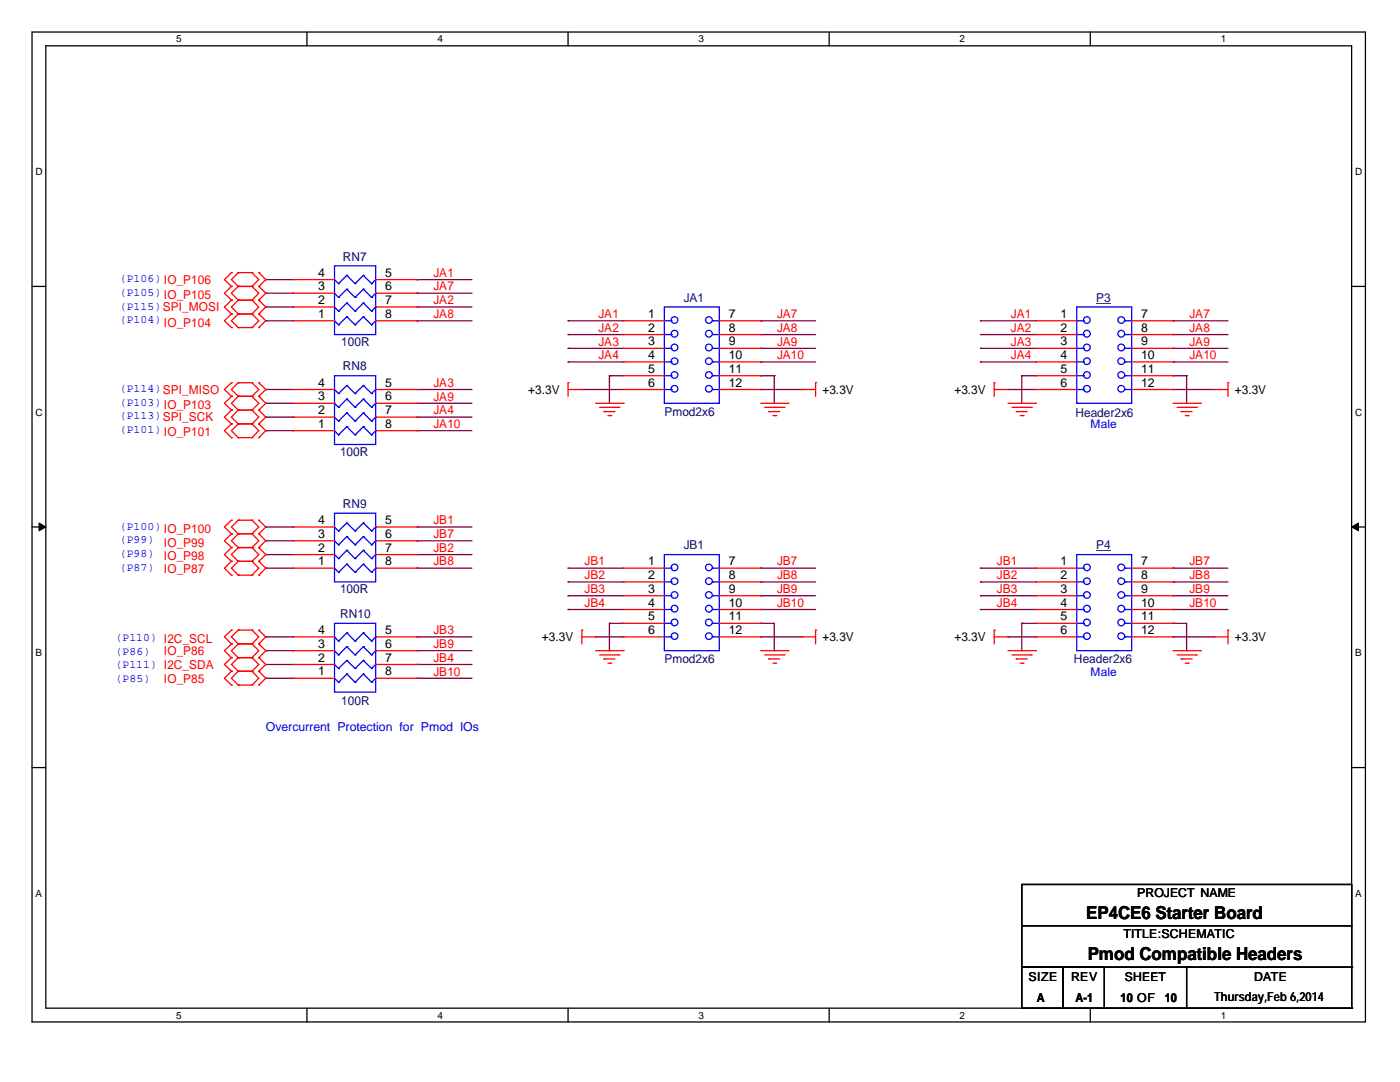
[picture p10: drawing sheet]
<svg xmlns="http://www.w3.org/2000/svg" width="279mm" height="216mm" viewBox="0 0 279 216" stroke-linecap="round" stroke-linejoin="round" font-family="sans-serif">
<path d="M6.4 6.4h266.1v197.5h-266.1zM9.1 9.1h260.6v192.1h-260.6z" fill="none" stroke="#000" stroke-width=".25"/>
<g fill="#fff">
<path d="M35.2 6.6h1.1v2.3h-1.1z"/>
<path d="M35.2 201.4h1.1v2.3h-1.1z"/>
</g>
<path d="M61.3 6.4v2.7M61.3 201.2v2.7" fill="none" stroke="#000" stroke-width=".25"/>
<g fill="#fff">
<path d="M87.3 6.6h1.1v2.3h-1.1z"/>
<path d="M87.3 201.4h1.1v2.3h-1.1z"/>
</g>
<path d="M113.4 6.4v2.7M113.4 201.2v2.7" fill="none" stroke="#000" stroke-width=".25"/>
<g fill="#fff">
<path d="M139.4 6.6h1.1v2.3h-1.1z"/>
<path d="M139.4 201.4h1.1v2.3h-1.1z"/>
</g>
<path d="M165.5 6.4v2.7M165.5 201.2v2.7" fill="none" stroke="#000" stroke-width=".25"/>
<g fill="#fff">
<path d="M191.5 6.6h1.1v2.3h-1.1z"/>
<path d="M191.5 201.4h1.1v2.3h-1.1z"/>
</g>
<path d="M217.6 6.4v2.7M217.6 201.2v2.7" fill="none" stroke="#000" stroke-width=".25"/>
<g fill="#fff">
<path d="M243.6 6.6h1.1v2.3h-1.1z"/>
<path d="M243.6 201.4h1.1v2.3h-1.1z"/>
<path d="M7.1 33.1h1.4v2.2h-1.4z"/>
<path d="M270.5 33.1h1.4v2.2h-1.4z"/>
<path d="M7.1 81.1h1.4v2.3h-1.4z"/>
<path d="M270.5 81.1h1.4v2.3h-1.4z"/>
</g>
<path d="M6.4 57.2h2.7M269.7 57.2h2.8" fill="none" stroke="#000" stroke-width=".25"/>
<g fill="#fff">
<path d="M7.1 129.1h1.3v2.3h-1.3z"/>
<path d="M270.5 129.1h1.3v2.3h-1.3z"/>
</g>
<path d="M6.4 105.2h2.7M269.7 105.2h2.8" fill="none" stroke="#000" stroke-width=".25"/>
<g fill="#000" stroke="#000" stroke-width=".2">
<path d="M7.8 104.4l1.3 .8-1.3 .7z" fill-rule="evenodd"/>
<path d="M269.7 105.2l1.4-.8v1.5z" fill-rule="evenodd"/>
</g>
<g fill="#fff">
<path d="M7.1 177.1h1.3v2.3h-1.3z"/>
<path d="M270.5 177.1h1.3v2.3h-1.3z"/>
</g>
<path d="M6.4 153.2h2.7M269.7 153.2h2.8M203.9 176.5h65.8v8.2h-65.8zM203.9 184.7h65.8v8.3h-65.8zM203.9 193h8.2v8.2h-8.2zM212.1 193h8.3v8.2h-8.3zM236.8 193h.1M236.8 193v8.2M269.7 193h.1M269.7 193v8.2M220.4 201.2h49.3M269.7 201.2h.1" fill="none" stroke="#000" stroke-width=".25"/>
<g fill="none" stroke="#800040" stroke-width=".25">
<path d="M53 58.5h.1M53 55.8h.1M53 58.5h5.5M53 55.8h5.5M83.2 58.5h.1M83.2 55.8h.1M83.2 58.5h11M83.2 55.8h11M53 77.7h.1M53 61.3h.1M53 64h.1M53 77.7h5.5"/>
<path d="M53 61.3h5.5M53 64h5.5M83.2 61.3h.1M83.2 64h.1M83.2 77.7h.1M83.2 77.7h11M83.2 61.3h11M83.2 64h11M113.4 72.2h.1M113.4 64h.1M113.4 69.5h.1M113.4 66.8h.1"/>
<path d="M113.4 64h11M113.4 72.2h11M113.4 69.5h11M113.4 66.8h11M116.1 77.7h.1M116.1 77.7h8.3M121.6 75h.1M121.6 75v5.5M121.6 75h2.8M151.8 77.7h.1M151.8 75h.1M151.8 72.2h.1"/>
<path d="M151.8 64h.1M151.8 69.5h.1M151.8 66.8h.1M151.8 77.7h8.2M151.8 75h2.7M151.8 64h11M151.8 72.2h11M151.8 69.5h11M151.8 66.8h11M154.5 75h.1M154.5 75v5.5M195.7 64h.1"/>
<path d="M195.7 72.2h.1M195.7 66.8h.1M195.7 69.5h.1M195.7 64h11M195.7 72.2h11M195.7 69.5h11M195.7 66.8h11M201.2 77.7h.1M201.2 77.7h5.5M203.9 75h.1M203.9 75h2.8M203.9 75v5.5"/>
<path d="M234.1 75h.1M234.1 77.7h.1M234.1 69.5h.1M234.1 64h.1M234.1 72.2h.1M234.1 66.8h.1M234.1 77.7h8.2M234.1 75h2.7M234.1 64h11M234.1 72.2h11M234.1 69.5h11M234.1 66.8h11"/>
<path d="M236.8 75h.1M236.8 75v5.5M53 85.9h.1M53 80.5h.1M53 83.2h.1M53 85.9h5.5M53 83.2h5.5M53 80.5h5.5M83.2 85.9h.1M83.2 83.2h.1M83.2 80.5h.1M83.2 85.9h11"/>
<path d="M83.2 83.2h11M83.2 80.5h11M53 113.4h.1M53 105.2h.1M53 110.7h.1M53 107.9h.1M53 113.4h5.5M53 105.2h5.5M53 110.7h5.5M53 107.9h5.5M83.2 113.4h.1M83.2 105.2h.1"/>
<path d="M83.2 110.7h.1M83.2 107.9h.1M83.2 113.4h11M83.2 105.2h11M83.2 110.7h11M83.2 107.9h11M113.4 113.4h.1M113.4 118.9h.1M113.4 116.1h.1M113.4 113.4h11M113.4 118.9h11M113.4 116.1h11"/>
<path d="M151.8 113.4h.1M151.8 118.9h.1M151.8 116.1h.1M151.8 113.4h11M151.8 118.9h11M151.8 116.1h11M195.7 116.1h.1M195.7 118.9h.1M195.7 113.4h.1M195.7 113.4h11M195.7 118.9h11M195.7 116.1h11"/>
<path d="M234.1 116.1h.1M234.1 118.9h.1M234.1 113.4h.1M234.1 113.4h11M234.1 118.9h11M234.1 116.1h11M53 135.3h.1M53 127.1h.1M53 132.6h.1M53 129.8h.1M53 135.3h5.5M53 127.1h5.5"/>
<path d="M53 132.6h5.5M53 129.8h5.5M83.2 135.3h.1M83.2 127.1h.1M83.2 132.6h.1M83.2 129.8h.1M83.2 135.3h11M83.2 127.1h11M83.2 132.6h11M83.2 129.8h11M113.4 121.6h.1M113.4 121.6h11"/>
<path d="M118.9 127.1h.1M118.9 127.1h5.5M121.6 129.8h.1M121.6 124.4h.1M121.6 124.4v5.4M121.6 124.4h2.8M151.8 121.6h.1M151.8 127.1h.1M151.8 124.4h.1M151.8 124.4h2.7v5.4M151.8 127.1h8.2M151.8 121.6h11"/>
<path d="M154.5 129.8h.1M195.7 121.6h.1M195.7 121.6h11M201.2 127.1h.1M201.2 127.1h5.5M203.9 129.8h.1M203.9 124.4h.1M203.9 124.4h2.8M203.9 124.4v5.4M234.1 121.6h.1M234.1 124.4h.1M234.1 127.1h.1"/>
<path d="M234.1 127.1h8.2M234.1 121.6h11M234.1 124.4h2.7v5.4M236.8 129.8h.1"/>
</g>
<g fill="none" stroke="#f00" stroke-width=".25">
<path d="M46.2 59.9h.1M46.2 57.2h.1M46.2 54.4h.1M46.2 59.9l-1.4 1.4 1.4 1.4M46.2 57.2l-1.4 1.3 1.4 1.4M46.2 54.4l-1.4 1.4 1.4 1.4M47.5 59.9h.1M47.5 57.2h.1M47.5 54.4h.1M47.5 54.4l-1.3 1.4 1.3 1.4M47.5 59.9l-1.3 1.4 1.3 1.4M47.5 59.9h2.8"/>
<path d="M47.5 57.2l-1.3 1.3 1.3 1.4M47.5 57.2h2.8M47.5 54.4h2.8M50.3 59.9h.1M50.3 57.2h.1M50.3 54.4h.1M50.3 59.9l1.3 1.4-1.3 1.4M50.3 54.4l1.3 1.4-1.3 1.4M50.3 57.2l1.3 1.3-1.3 1.4M51.6 59.9h.1M51.6 57.2h.1M51.6 54.4h.1"/>
<path d="M51.6 59.9l1.4 1.4-1.4 1.4M51.6 57.2l1.4 1.3-1.4 1.4M51.6 54.4l1.4 1.4-1.4 1.4M58.5 58.5h.1M58.5 55.8h.1M58.5 58.5h8.3M58.5 55.8h8.3M75 58.5h8.2M75 55.8h8.2M83.2 55.8h.1M83.2 58.5h.1M46.2 62.7h.1"/>
<path d="M46.2 76.4h.1M46.2 79.1h.1M46.2 65.4h.1M46.2 76.4l-1.4 1.3 1.4 1.4M46.2 79.1l-1.4 1.4 1.4 1.3M46.2 62.7l-1.4 1.3 1.4 1.4M47.5 62.7h.1M47.5 79.1h.1M47.5 76.4h.1M47.5 65.4h.1M47.5 62.7h2.8M47.5 76.4l-1.3 1.3 1.3 1.4"/>
<path d="M47.5 79.1h2.8M47.5 76.4h2.8M47.5 79.1l-1.3 1.4 1.3 1.3M47.5 62.7l-1.3 1.3 1.3 1.4M47.5 65.4h2.8M50.3 62.7h.1M50.3 76.4h.1M50.3 79.1h.1M50.3 65.4h.1M50.3 76.4l1.3 1.3-1.3 1.4M50.3 79.1l1.3 1.4-1.3 1.3M50.3 62.7l1.3 1.3-1.3 1.4"/>
<path d="M51.6 62.7h.1M51.6 79.1h.1M51.6 76.4h.1M51.6 65.4h.1M51.6 76.4l1.4 1.3-1.4 1.4M51.6 79.1l1.4 1.4-1.4 1.3M51.6 62.7l1.4 1.3-1.4 1.4M58.5 77.7h.1M58.5 64h.1M58.5 61.3h.1M58.5 77.7h8.3M58.5 64h8.3"/>
<path d="M58.5 61.3h8.3M75 77.7h8.2M75 64h8.2M75 61.3h8.2M83.2 77.7h.1M83.2 61.3h.1M83.2 64h.1M113.4 76.4h.1M113.4 77.7h2.7M113.4 76.4v2.7M116.1 77.7h.1M124.4 64h.1"/>
<path d="M124.4 66.8h.1M124.4 69.5h.1M124.4 72.2h.1M124.4 75h.1M124.4 77.7h.1M124.4 77.7h8.2M124.4 64h8.2M124.4 66.8h8.2M124.4 69.5h8.2M124.4 72.2h8.2M124.4 75h8.2M143.6 77.7h8.2"/>
<path d="M143.6 64h8.2M143.6 66.8h8.2M143.6 69.5h8.2M143.6 72.2h8.2M143.6 75h8.2M151.8 64h.1M151.8 66.8h.1M151.8 69.5h.1M151.8 72.2h.1M151.8 75h.1M151.8 77.7h.1M160 77.7h.1"/>
<path d="M160 77.7h2.8M162.8 76.4h.1M162.8 76.4v2.7M198.4 76.4h.1M198.4 77.7h2.8M198.4 76.4v2.7M201.2 77.7h.1M206.7 64h.1M206.7 66.8h.1M206.7 69.5h.1M206.7 72.2h.1M206.7 75h.1"/>
<path d="M206.7 77.7h.1M206.7 77.7h8.2M206.7 64h8.2M206.7 66.8h8.2M206.7 69.5h8.2M206.7 72.2h8.2M206.7 75h8.2M225.8 77.7h8.3M225.8 64h8.3M225.8 66.8h8.3M225.8 69.5h8.3M225.8 72.2h8.3"/>
<path d="M225.8 75h8.3M234.1 64h.1M234.1 66.8h.1M234.1 69.5h.1M234.1 72.2h.1M234.1 75h.1M234.1 77.7h.1M242.3 77.7h.1M242.3 77.7h2.8M245.1 76.4h.1M245.1 76.4v2.7M46.2 81.8h.1"/>
<path d="M46.2 84.6h.1M46.2 87.3h.1M46.2 81.8l-1.4 1.4 1.4 1.4M46.2 84.6l-1.4 1.3 1.4 1.4M47.5 84.6h.1M47.5 81.8h.1M47.5 87.3h.1M47.5 81.8l-1.3 1.4 1.3 1.4M47.5 84.6h2.8M47.5 81.8h2.8M47.5 84.6l-1.3 1.3 1.3 1.4M47.5 87.3h2.8"/>
<path d="M50.3 81.8h.1M50.3 84.6h.1M50.3 87.3h.1M50.3 81.8l1.3 1.4-1.3 1.4M50.3 84.6l1.3 1.3-1.3 1.4M51.6 84.6h.1M51.6 81.8h.1M51.6 87.3h.1M51.6 81.8l1.4 1.4-1.4 1.4M51.6 84.6l1.4 1.3-1.4 1.4M58.5 85.9h.1M58.5 83.2h.1"/>
<path d="M58.5 80.5h.1M58.5 80.5h8.3M58.5 85.9h8.3M58.5 83.2h8.3M75 80.5h8.2M75 85.9h8.2M75 83.2h8.2M83.2 80.5h.1M83.2 83.2h.1M83.2 85.9h.1M118.9 80.5h5.5M119.7 81.3h3.8"/>
<path d="M120.5 82.1h.1M120.5 82.1h2.2M121.3 82.9h.6M121.9 82.9h.1M123.5 81.3h.1M124.4 80.5h.1M151.8 80.5h5.5M152.6 81.3h3.9M153.4 82.1h.1M153.4 82.1h2.2M154.3 82.9h.5M154.8 82.9h.1"/>
<path d="M156.5 81.3h.1M157.3 80.5h.1M201.2 80.5h5.5M202 81.3h3.8M202.8 82.1h.1M202.8 82.1h2.2M203.6 82.9h.6M204.2 82.9h.1M205.8 81.3h.1M206.7 80.5h.1M234.1 80.5h5.5M234.9 81.3h3.9"/>
<path d="M235.7 82.1h.1M235.7 82.1h2.2M236.6 82.9h.5M237.1 82.9h.1M238.8 81.3h.1M239.6 80.5h.1M46.2 109.3h.1M46.2 112h.1M46.2 106.5h.1M46.2 103.8h.1M46.2 114.8h.1M46.2 109.3l-1.4 1.4 1.4 1.3"/>
<path d="M46.2 106.5l-1.4 1.4 1.4 1.4M46.2 103.8l-1.4 1.4 1.4 1.3M46.2 112l-1.4 1.4 1.4 1.4M47.5 112h.1M47.5 109.3h.1M47.5 106.5h.1M47.5 103.8h.1M47.5 114.8h.1M47.5 109.3l-1.3 1.4 1.3 1.3M47.5 112h2.8M47.5 109.3h2.8M47.5 112l-1.3 1.4 1.3 1.4"/>
<path d="M47.5 106.5l-1.3 1.4 1.3 1.4M47.5 106.5h2.8M47.5 103.8l-1.3 1.4 1.3 1.3M47.5 103.8h2.8M47.5 114.8h2.8M50.3 109.3h.1M50.3 112h.1M50.3 106.5h.1M50.3 103.8h.1M50.3 114.8h.1M50.3 109.3l1.3 1.4-1.3 1.3M50.3 106.5l1.3 1.4-1.3 1.4"/>
<path d="M50.3 112l1.3 1.4-1.3 1.4M50.3 103.8l1.3 1.4-1.3 1.3M51.6 112h.1M51.6 109.3h.1M51.6 106.5h.1M51.6 103.8h.1M51.6 114.8h.1M51.6 109.3l1.4 1.4-1.4 1.3M51.6 106.5l1.4 1.4-1.4 1.4M51.6 103.8l1.4 1.4-1.4 1.3M51.6 112l1.4 1.4-1.4 1.4M58.5 113.4h.1"/>
<path d="M58.5 110.7h.1M58.5 107.9h.1M58.5 105.2h.1M58.5 113.4h8.3M58.5 110.7h8.3M58.5 107.9h8.3M58.5 105.2h8.3M75 113.4h8.2M75 110.7h8.2M75 107.9h8.2M75 105.2h8.2M83.2 105.2h.1"/>
<path d="M83.2 107.9h.1M83.2 110.7h.1M83.2 113.4h.1M124.4 113.4h.1M124.4 116.1h.1M124.4 118.9h.1M124.4 113.4h8.2M124.4 116.1h8.2M124.4 118.9h8.2M143.6 113.4h8.2M143.6 116.1h8.2M143.6 118.9h8.2"/>
<path d="M151.8 113.4h.1M151.8 116.1h.1M151.8 118.9h.1M206.7 113.4h.1M206.7 116.1h.1M206.7 118.9h.1M206.7 113.4h8.2M206.7 116.1h8.2M206.7 118.9h8.2M225.8 113.4h8.3M225.8 116.1h8.3M225.8 118.9h8.3"/>
<path d="M234.1 113.4h.1M234.1 116.1h.1M234.1 118.9h.1M46.2 133.9h.1M46.2 136.7h.1M46.2 131.2h.1M46.2 125.7h.1M46.2 128.5h.1M46.2 125.7l-1.4 1.4 1.4 1.4M46.2 133.9l-1.4 1.4 1.4 1.4M46.2 131.2l-1.4 1.4 1.4 1.3M46.2 128.5l-1.4 1.3 1.4 1.4"/>
<path d="M47.5 136.7h.1M47.5 133.9h.1M47.5 131.2h.1M47.5 128.5h.1M47.5 125.7h.1M47.5 133.9l-1.3 1.4 1.3 1.4M47.5 136.7h2.8M47.5 133.9h2.8M47.5 131.2l-1.3 1.4 1.3 1.3M47.5 131.2h2.8M47.5 125.7l-1.3 1.4 1.3 1.4M47.5 128.5h2.8"/>
<path d="M47.5 125.7h2.8M47.5 128.5l-1.3 1.3 1.3 1.4M50.3 133.9h.1M50.3 136.7h.1M50.3 131.2h.1M50.3 125.7h.1M50.3 128.5h.1M50.3 133.9l1.3 1.4-1.3 1.4M50.3 131.2l1.3 1.4-1.3 1.3M50.3 125.7l1.3 1.4-1.3 1.4M50.3 128.5l1.3 1.3-1.3 1.4M51.6 136.7h.1"/>
<path d="M51.6 133.9h.1M51.6 131.2h.1M51.6 128.5h.1M51.6 125.7h.1M51.6 133.9l1.4 1.4-1.4 1.4M51.6 125.7l1.4 1.4-1.4 1.4M51.6 131.2l1.4 1.4-1.4 1.3M51.6 128.5l1.4 1.3-1.4 1.4M58.5 135.3h.1M58.5 132.6h.1M58.5 129.8h.1M58.5 127.1h.1"/>
<path d="M58.5 127.1h8.3M58.5 129.8h8.3M58.5 135.3h8.3M58.5 132.6h8.3M75 127.1h8.2M75 129.8h8.2M75 135.3h8.2M75 132.6h8.2M83.2 127.1h.1M83.2 129.8h.1M83.2 132.6h.1M83.2 135.3h.1"/>
<path d="M116.1 125.7h.1M116.1 127.1h2.8M116.1 125.7v2.8M118.9 127.1h.1M118.9 129.8h5.5M119.7 130.7h3.8M120.5 131.5h.1M120.5 131.5h2.2M121.3 132.3h.6M121.9 132.3h.1M123.5 130.7h.1M124.4 129.8h.1"/>
<path d="M124.4 121.6h.1M124.4 124.4h.1M124.4 127.1h.1M124.4 127.1h8.2M124.4 121.6h8.2M124.4 124.4h8.2M143.6 127.1h8.2M143.6 121.6h8.2M143.6 124.4h8.2M151.8 121.6h.1M151.8 124.4h.1M151.8 127.1h.1"/>
<path d="M151.8 129.8h5.5M152.6 130.7h3.9M153.4 131.5h.1M153.4 131.5h2.2M154.3 132.3h.5M154.8 132.3h.1M156.5 130.7h.1M157.3 129.8h.1M160 127.1h.1M160 127.1h2.8M162.8 125.7h.1M162.8 125.7v2.8"/>
<path d="M198.4 125.7h.1M198.4 127.1h2.8M198.4 125.7v2.8M201.2 127.1h.1M201.2 129.8h5.5M202 130.7h3.8M202.8 131.5h.1M202.8 131.5h2.2M203.6 132.3h.6M204.2 132.3h.1M205.8 130.7h.1M206.7 129.8h.1"/>
<path d="M206.7 121.6h.1M206.7 124.4h.1M206.7 127.1h.1M206.7 127.1h8.2M206.7 121.6h8.2M206.7 124.4h8.2M225.8 127.1h8.3M225.8 121.6h8.3M225.8 124.4h8.3M234.1 121.6h.1M234.1 124.4h.1M234.1 127.1h.1"/>
<path d="M234.1 129.8h5.5M234.9 130.7h3.9M235.7 131.5h.1M235.7 131.5h2.2M236.6 132.3h.5M237.1 132.3h.1M238.8 130.7h.1M239.6 129.8h.1M242.3 127.1h.1M242.3 127.1h2.8M245.1 125.7h.1M245.1 125.7v2.8"/>
</g>
<g fill="none" stroke="#00f" stroke-width=".25">
<path d="M66.8 53h8.2v13.8h-8.2zM66.8 58.5l.8 .9M66.8 55.8l.8 .8M67.6 59.4h.1M67.6 56.6h.1M69.2 57.7h.1M69.2 54.9h.1M69.2 57.7l1.7 1.7M69.2 57.7l-1.6 1.7M69.2 54.9l1.7 1.7M69.2 54.9l-1.6 1.7M70.9 59.4h.1"/>
<path d="M70.9 56.6h.1M72.5 57.7h.1M72.5 54.9h.1M72.5 57.7l1.7 1.7M72.5 57.7l-1.6 1.7M72.5 54.9l1.7 1.7M72.5 54.9l-1.6 1.7M74.2 59.4h.1M74.2 56.6h.1M75 58.5h.1M75 55.8h.1M75 58.5l-.8 .9"/>
<path d="M75 55.8l-.8 .8M66.8 75h8.2v13.7h-8.2zM66.8 77.7l.8 .8M66.8 64l.8 .8M66.8 61.3l.8 .8M67.6 78.5h.1M67.6 64.8h.1M67.6 62.1h.1M69.2 79.6h.1M69.2 76.9h.1M69.2 63.2h.1M69.2 60.5h.1"/>
<path d="M69.2 79.6l1.7 1.7M69.2 79.6l-1.6 1.7M69.2 76.9l1.7 1.6M69.2 76.9l-1.6 1.6M69.2 63.2l1.7 1.6M69.2 63.2l-1.6 1.6M69.2 60.5l1.7 1.6M69.2 60.5l-1.6 1.6M70.9 78.5h.1M70.9 64.8h.1M70.9 62.1h.1M72.5 79.6h.1"/>
<path d="M72.5 76.9h.1M72.5 63.2h.1M72.5 60.5h.1M72.5 79.6l1.7 1.7M72.5 79.6l-1.6 1.7M72.5 76.9l1.7 1.6M72.5 76.9l-1.6 1.6M72.5 63.2l1.7 1.6M72.5 63.2l-1.6 1.6M72.5 60.5l1.7 1.6M72.5 60.5l-1.6 1.6M74.2 78.5h.1"/>
<path d="M74.2 64.8h.1M74.2 62.1h.1M75 77.7h.1M75 64h.1M75 61.3h.1M75 77.7l-.8 .8M75 64l-.8 .8M75 61.3l-.8 .8M132.6 61.3h11v19.2h-11zM132.6 64h1.3M132.6 66.8h1.3M132.6 69.5h1.3"/>
<path d="M132.6 72.2h1.3M132.6 75h1.3M132.6 77.7h1.3M133.9 64h.1M133.9 66.8h.1M133.9 69.5h.1M133.9 72.2h.1M133.9 75h.1M133.9 77.7h.1M142.2 64h.1M142.2 66.8h.1M142.2 69.5h.1"/>
<path d="M142.2 72.2h.1M142.2 75h.1M142.2 77.7h.1M142.2 64h1.4M142.2 66.8h1.4M142.2 69.5h1.4M142.2 72.2h1.4M142.2 75h1.4M142.2 77.7h1.4M214.9 61.3h10.9v19.2h-10.9zM214.9 64h1.3M214.9 66.8h1.3"/>
<path d="M214.9 69.5h1.3M214.9 72.2h1.3M214.9 75h1.3M214.9 77.7h1.3M216.2 64h.1M216.2 66.8h.1M216.2 69.5h.1M216.2 72.2h.1M216.2 75h.1M216.2 77.7h.1M224.5 64h.1M224.5 66.8h.1"/>
<path d="M224.5 69.5h.1M224.5 72.2h.1M224.5 75h.1M224.5 77.7h.1M224.5 64h1.3M224.5 66.8h1.3M224.5 69.5h1.3M224.5 72.2h1.3M224.5 75h1.3M224.5 77.7h1.3M66.8 85.9l.8 .9M66.8 83.2l.8 .8"/>
<path d="M66.8 80.5l.8 .8M67.6 86.8h.1M67.6 84h.1M67.6 81.3h.1M69.2 85.1h.1M69.2 82.4h.1M69.2 85.1l1.7 1.7M69.2 85.1l-1.6 1.7M69.2 82.4l1.7 1.6M69.2 82.4l-1.6 1.6M70.9 86.8h.1M70.9 84h.1"/>
<path d="M70.9 81.3h.1M72.5 85.1h.1M72.5 82.4h.1M72.5 85.1l1.7 1.7M72.5 85.1l-1.6 1.7M72.5 82.4l1.7 1.6M72.5 82.4l-1.6 1.6M74.2 86.8h.1M74.2 84h.1M74.2 81.3h.1M75 85.9h.1M75 83.2h.1"/>
<path d="M75 80.5h.1M75 85.9l-.8 .9M75 83.2l-.8 .8M75 80.5l-.8 .8M66.8 102.4h8.2v13.7h-8.2zM66.8 113.4l.8 .8M66.8 110.7l.8 .8M66.8 107.9l.8 .8M66.8 105.2l.8 .8M67.6 114.2h.1M67.6 111.5h.1M67.6 108.7h.1"/>
<path d="M67.6 106h.1M69.2 112.6h.1M69.2 109.8h.1M69.2 107.1h.1M69.2 104.4h.1M69.2 112.6l1.7 1.6M69.2 112.6l-1.6 1.6M69.2 109.8l1.7 1.7M69.2 109.8l-1.6 1.7M69.2 107.1l1.7 1.6M69.2 107.1l-1.6 1.6M69.2 104.4l1.7 1.6"/>
<path d="M69.2 104.4l-1.6 1.6M70.9 114.2h.1M70.9 111.5h.1M70.9 108.7h.1M70.9 106h.1M72.5 112.6h.1M72.5 109.8h.1M72.5 107.1h.1M72.5 104.4h.1M72.5 112.6l1.7 1.6M72.5 112.6l-1.6 1.6M72.5 109.8l1.7 1.7"/>
<path d="M72.5 109.8l-1.6 1.7M72.5 107.1l1.7 1.6M72.5 107.1l-1.6 1.6M72.5 104.4l1.7 1.6M72.5 104.4l-1.6 1.6M74.2 114.2h.1M74.2 111.5h.1M74.2 108.7h.1M74.2 106h.1M75 113.4h.1M75 110.7h.1M75 107.9h.1"/>
<path d="M75 105.2h.1M75 113.4l-.8 .8M75 110.7l-.8 .8M75 107.9l-.8 .8M75 105.2l-.8 .8M132.6 110.7h11v19.1h-11zM132.6 113.4h1.3M132.6 116.1h1.3M132.6 118.9h1.3M133.9 113.4h.1M133.9 116.1h.1M133.9 118.9h.1"/>
<path d="M142.2 113.4h.1M142.2 116.1h.1M142.2 118.9h.1M142.2 113.4h1.4M142.2 116.1h1.4M142.2 118.9h1.4M214.9 110.7h10.9v19.1h-10.9zM214.9 113.4h1.3M214.9 116.1h1.3M214.9 118.9h1.3M216.2 113.4h.1M216.2 116.1h.1"/>
<path d="M216.2 118.9h.1M224.5 113.4h.1M224.5 116.1h.1M224.5 118.9h.1M224.5 113.4h1.3M224.5 116.1h1.3M224.5 118.9h1.3M66.8 124.4h8.2v13.7h-8.2zM66.8 135.3l.8 .8M66.8 132.6l.8 .8M66.8 129.8l.8 .9M66.8 127.1l.8 .8"/>
<path d="M67.6 136.1h.1M67.6 133.4h.1M67.6 130.7h.1M67.6 127.9h.1M69.2 134.5h.1M69.2 131.8h.1M69.2 129h.1M69.2 126.3h.1M69.2 134.5l1.7 1.6M69.2 134.5l-1.6 1.6M69.2 131.8l1.7 1.6M69.2 131.8l-1.6 1.6"/>
<path d="M69.2 129l1.7 1.7M69.2 129l-1.6 1.7M69.2 126.3l1.7 1.6M69.2 126.3l-1.6 1.6M70.9 136.1h.1M70.9 133.4h.1M70.9 130.7h.1M70.9 127.9h.1M72.5 134.5h.1M72.5 131.8h.1M72.5 129h.1M72.5 126.3h.1"/>
<path d="M72.5 134.5l1.7 1.6M72.5 134.5l-1.6 1.6M72.5 131.8l1.7 1.6M72.5 131.8l-1.6 1.6M72.5 129l1.7 1.7M72.5 129l-1.6 1.7M72.5 126.3l1.7 1.6M72.5 126.3l-1.6 1.6M74.2 136.1h.1M74.2 133.4h.1M74.2 130.7h.1M74.2 127.9h.1"/>
<path d="M75 135.3h.1M75 132.6h.1M75 129.8h.1M75 127.1h.1M75 135.3l-.8 .8M75 132.6l-.8 .8M75 129.8l-.8 .9M75 127.1l-.8 .8M132.6 121.6h1.3M132.6 124.4h1.3M132.6 127.1h1.3M133.9 121.6h.1"/>
<path d="M133.9 124.4h.1M133.9 127.1h.1M142.2 121.6h.1M142.2 124.4h.1M142.2 127.1h.1M142.2 121.6h1.4M142.2 124.4h1.4M142.2 127.1h1.4M214.9 121.6h1.3M214.9 124.4h1.3M214.9 127.1h1.3M216.2 121.6h.1"/>
<path d="M216.2 124.4h.1M216.2 127.1h.1M224.5 121.6h.1M224.5 124.4h.1M224.5 127.1h.1M224.5 121.6h1.3M224.5 124.4h1.3M224.5 127.1h1.3"/>
<circle cx="134.6" cy="66.6" r=".68"/>
<circle cx="134.6" cy="69.3" r=".68"/>
<circle cx="134.6" cy="74.8" r=".67"/>
<circle cx="134.6" cy="77.6" r=".67"/>
<circle cx="134.6" cy="63.9" r=".67"/>
<circle cx="134.6" cy="72.1" r=".67"/>
<circle cx="141.5" cy="66.6" r=".68"/>
<circle cx="141.5" cy="69.3" r=".68"/>
<circle cx="141.5" cy="74.8" r=".67"/>
<circle cx="141.5" cy="63.9" r=".67"/>
<circle cx="141.5" cy="77.6" r=".67"/>
<circle cx="141.5" cy="72.1" r=".67"/>
<circle cx="216.9" cy="66.6" r=".68"/>
<circle cx="216.9" cy="69.3" r=".68"/>
<circle cx="216.9" cy="74.8" r=".67"/>
<circle cx="216.9" cy="72.1" r=".67"/>
<circle cx="216.9" cy="63.9" r=".67"/>
<circle cx="216.9" cy="77.6" r=".67"/>
<circle cx="223.8" cy="66.6" r=".68"/>
<circle cx="223.8" cy="69.3" r=".68"/>
<circle cx="223.8" cy="74.8" r=".67"/>
<circle cx="223.8" cy="77.6" r=".67"/>
<circle cx="223.8" cy="72.1" r=".67"/>
<circle cx="223.8" cy="63.9" r=".67"/>
<circle cx="134.6" cy="118.7" r=".67"/>
<circle cx="134.6" cy="113.2" r=".67"/>
<circle cx="134.6" cy="116" r=".67"/>
<circle cx="141.5" cy="118.7" r=".67"/>
<circle cx="141.5" cy="113.2" r=".67"/>
<circle cx="141.5" cy="116" r=".67"/>
<circle cx="216.9" cy="118.7" r=".67"/>
<circle cx="216.9" cy="113.2" r=".67"/>
<circle cx="216.9" cy="116" r=".67"/>
<circle cx="223.8" cy="118.7" r=".67"/>
<circle cx="223.8" cy="113.2" r=".67"/>
<circle cx="223.8" cy="116" r=".67"/>
<circle cx="134.6" cy="121.4" r=".68"/>
<circle cx="134.6" cy="124.2" r=".68"/>
<circle cx="134.6" cy="126.9" r=".67"/>
<circle cx="141.5" cy="121.4" r=".68"/>
<circle cx="141.5" cy="124.2" r=".68"/>
<circle cx="141.5" cy="126.9" r=".67"/>
<circle cx="216.9" cy="121.4" r=".68"/>
<circle cx="216.9" cy="124.2" r=".68"/>
<circle cx="216.9" cy="126.9" r=".67"/>
<circle cx="223.8" cy="121.4" r=".68"/>
<circle cx="223.8" cy="124.2" r=".68"/>
<circle cx="223.8" cy="126.9" r=".67"/>
</g>
<path d="M218.7 60.5h3M218.7 109.9h3" fill="none" stroke="#000080" stroke-width=".2"/>
<g font-size="3.6">
<text x="216.8" y="183.3">EP4CE6 Starter Board</text>
<text x="217.1" y="191.6">Pmod Compatible Headers</text>
</g>
<g font-size="2.5" fill="#000080">
<text x="68.4" y="52">RN7</text>
<text x="136.4" y="60.2">JA1</text>
<text x="218.7" y="60.2">P3</text>
<text x="68.1" y="69">100R</text>
<text x="68.4" y="73.9">RN8</text>
<text x="132.6" y="83">Pmod2x6</text>
<text x="214.6" y="83.3">Header2x6</text>
<text x="67.9" y="90.9">100R</text>
<text x="68.4" y="101.3">RN9</text>
<text x="136.4" y="109.6">JB1</text>
<text x="218.7" y="109.6">P4</text>
<text x="67.9" y="118.4">100R</text>
<text x="67.9" y="123.3">RN10</text>
<text x="132.6" y="132.4">Pmod2x6</text>
<text x="214.3" y="132.4">Header2x6</text>
<text x="68.1" y="140.6">100R</text>
</g>
<g font-size="2.5" fill="#f00">
<text x="32.7" y="59.6">IO_P105</text>
<text x="86.5" y="58">JA7</text>
<text x="86.5" y="55.2">JA1</text>
<text x="32.7" y="65.2">IO_P104</text>
<text x="86.5" y="60.7">JA2</text>
<text x="86.5" y="63.5">JA8</text>
<text x="119.4" y="63.5">JA1</text>
<text x="155.1" y="63.5">JA7</text>
<text x="201.7" y="63.5">JA1</text>
<text x="237.4" y="63.5">JA7</text>
<text x="119.4" y="71.7">JA4</text>
<text x="119.4" y="69">JA3</text>
<text x="119.4" y="66.2">JA2</text>
<text x="155.1" y="71.7">JA10</text>
<text x="155.1" y="69">JA9</text>
<text x="155.1" y="66.2">JA8</text>
<text x="201.7" y="71.7">JA4</text>
<text x="201.7" y="66.2">JA2</text>
<text x="201.7" y="69">JA3</text>
<text x="237.4" y="69">JA9</text>
<text x="237.4" y="71.7">JA10</text>
<text x="237.4" y="66.2">JA8</text>
<text x="86.5" y="77.2">JA3</text>
<text x="32.7" y="81.6">IO_P103</text>
<text x="86.5" y="82.7">JA4</text>
<text x="86.5" y="79.9">JA9</text>
<text x="32.7" y="87.1">IO_P101</text>
<text x="86.5" y="85.4">JA10</text>
<text x="32.7" y="106.3">IO_P100</text>
<text x="86.5" y="104.6">JB1</text>
<text x="86.5" y="107.4">JB7</text>
<text x="32.7" y="111.8">IO_P98</text>
<text x="32.7" y="109.1">IO_P99</text>
<text x="86.5" y="112.8">JB8</text>
<text x="86.5" y="110.1">JB2</text>
<text x="116.7" y="112.8">JB1</text>
<text x="155.1" y="112.8">JB7</text>
<text x="199" y="112.8">JB1</text>
<text x="237.4" y="112.8">JB7</text>
<text x="32.7" y="114.3">IO_P87</text>
<text x="116.7" y="118.3">JB3</text>
<text x="116.7" y="115.6">JB2</text>
<text x="155.1" y="118.3">JB9</text>
<text x="155.1" y="115.6">JB8</text>
<text x="199" y="115.6">JB2</text>
<text x="199" y="118.3">JB3</text>
<text x="237.4" y="115.6">JB8</text>
<text x="237.4" y="118.3">JB9</text>
<text x="116.7" y="121.1">JB4</text>
<text x="155.1" y="121.1">JB10</text>
<text x="199" y="121.1">JB4</text>
<text x="237.4" y="121.1">JB10</text>
<text x="32.7" y="130.7">IO_P86</text>
<text x="86.5" y="126.5">JB3</text>
<text x="86.5" y="129.3">JB9</text>
<text x="32.7" y="136.2">IO_P85</text>
<text x="86.5" y="134.8">JB10</text>
<text x="86.5" y="132">JB4</text>
</g>
<g font-size="2.5">
<text x="63.5" y="57.9">3</text>
<text x="63.5" y="55.2">4</text>
<text x="76.9" y="55.2">5</text>
<text x="76.9" y="57.9">6</text>
<text x="63.5" y="63.4">1</text>
<text x="63.5" y="60.7">2</text>
<text x="76.9" y="60.7">7</text>
<text x="76.9" y="63.4">8</text>
<text x="129.3" y="63.4">1</text>
<text x="145.5" y="63.4">7</text>
<text x="211.6" y="63.4">1</text>
<text x="227.8" y="63.4">7</text>
<text x="129.3" y="66.2">2</text>
<text x="129.3" y="68.9">3</text>
<text x="129.3" y="71.6">4</text>
<text x="145.5" y="66.2">8</text>
<text x="145.5" y="68.9">9</text>
<text x="145.5" y="71.6">10</text>
<text x="211.6" y="66.2">2</text>
<text x="211.6" y="68.9">3</text>
<text x="211.6" y="71.6">4</text>
<text x="227.8" y="66.2">8</text>
<text x="227.8" y="68.9">9</text>
<text x="227.8" y="71.6">10</text>
<text x="63.5" y="77.1">4</text>
<text x="76.9" y="77.1">5</text>
<text x="129.3" y="74.4">5</text>
<text x="129.3" y="77.1">6</text>
<text x="145.5" y="74.4">11</text>
<text x="145.5" y="77.1">12</text>
<text x="211.6" y="74.4">5</text>
<text x="211.6" y="77.1">6</text>
<text x="227.8" y="74.4">11</text>
<text x="227.8" y="77.1">12</text>
<text x="63.5" y="82.6">2</text>
<text x="63.5" y="79.9">3</text>
<text x="76.9" y="79.9">6</text>
<text x="76.9" y="82.6">7</text>
<text x="105.4" y="78.6">+3.3V</text>
<text x="164.1" y="78.6">+3.3V</text>
<text x="190.5" y="78.6">+3.3V</text>
<text x="246.4" y="78.6">+3.3V</text>
<text x="63.5" y="85.3">1</text>
<text x="76.9" y="85.3">8</text>
<text x="63.5" y="107.3">3</text>
<text x="63.5" y="104.6">4</text>
<text x="76.9" y="104.6">5</text>
<text x="76.9" y="107.3">6</text>
<text x="63.5" y="112.8">1</text>
<text x="63.5" y="110.1">2</text>
<text x="76.9" y="110.1">7</text>
<text x="76.9" y="112.8">8</text>
<text x="129.3" y="112.8">1</text>
<text x="145.5" y="112.8">7</text>
<text x="211.6" y="112.8">1</text>
<text x="227.8" y="112.8">7</text>
<text x="129.3" y="115.5">2</text>
<text x="129.3" y="118.3">3</text>
<text x="145.5" y="115.5">8</text>
<text x="145.5" y="118.3">9</text>
<text x="211.6" y="115.5">2</text>
<text x="211.6" y="118.3">3</text>
<text x="227.8" y="115.5">8</text>
<text x="227.8" y="118.3">9</text>
<text x="129.3" y="121">4</text>
<text x="129.3" y="123.8">5</text>
<text x="145.5" y="121">10</text>
<text x="145.5" y="123.8">11</text>
<text x="211.6" y="121">4</text>
<text x="211.6" y="123.8">5</text>
<text x="227.8" y="121">10</text>
<text x="227.8" y="123.8">11</text>
<text x="63.5" y="132">2</text>
<text x="63.5" y="129.2">3</text>
<text x="63.5" y="126.5">4</text>
<text x="76.9" y="126.5">5</text>
<text x="76.9" y="129.2">6</text>
<text x="76.9" y="132">7</text>
<text x="108.2" y="128">+3.3V</text>
<text x="129.3" y="126.5">6</text>
<text x="145.5" y="126.5">12</text>
<text x="164.1" y="128">+3.3V</text>
<text x="190.5" y="128">+3.3V</text>
<text x="211.6" y="126.5">6</text>
<text x="227.8" y="126.5">12</text>
<text x="246.4" y="128">+3.3V</text>
<text x="63.5" y="134.7">1</text>
<text x="76.9" y="134.7">8</text>
<text x="226.9" y="179">PROJECT NAME</text>
<text x="224.2" y="187.2">TITLE:SCHEMATIC</text>
<text x="205.3" y="195.7">SIZE</text>
<text x="213.8" y="195.7">REV</text>
<text x="250.3" y="195.7">DATE</text>
<text x="206.9" y="199.9">A</text>
<text x="214.6" y="199.9">A-1</text>
<text x="223.6" y="199.9">10 OF</text>
<text x="232.5" y="199.9">10</text>
<text x="242.3" y="199.6">Thursday,Feb 6,2014</text>
</g>
<text font-size="2.5" fill="#00f" x="53" y="145.8">Overcurrent Protection for Pmod IOs</text>
<g font-size="2.4" fill="#00f">
<text x="217.6" y="85.4">Male</text>
<text x="217.6" y="134.8">Male</text>
</g>
<text font-size="2.4" x="224.5" y="195.7">SHEET</text>
<g font-size="2.3" fill="#00f">
<text x="24" y="56.3">(P106) IO_P106</text>
<text x="24" y="59">(P105)</text>
<text x="24" y="61.8">(P115)SPI_MOSI</text>
<text x="24" y="64.5">(P104)</text>
<text x="24" y="78.2">(P114)SPI_MISO</text>
<text x="24" y="83.7">(P113)SPI_SCK</text>
<text x="24" y="80.9">(P103)</text>
<text x="24" y="86.4">(P101)</text>
<text x="24" y="105.7">(P100)</text>
<text x="24" y="108.4">(P99)</text>
<text x="24" y="111.1">(P98)</text>
<text x="24" y="113.9">(P87)</text>
<text x="23.1" y="127.8">(P110) I2C_SCL</text>
<text x="23.1" y="130.6">(P86)</text>
<text x="23.1" y="133.3">(P111) I2C_SDA</text>
<text x="23.1" y="136.1">(P85)</text>
</g>
<g font-size="2">
<text x="35.2" y="8.5">5</text>
<text x="87.3" y="8.5">4</text>
<text x="139.4" y="8.5">3</text>
<text x="191.5" y="8.5">2</text>
<text x="243.6" y="8.5">1</text>
<text x="7.1" y="34.9">D</text>
<text x="270.5" y="34.9">D</text>
<text x="7.1" y="82.9">C</text>
<text x="270.5" y="82.9">C</text>
<text x="7.1" y="130.9">B</text>
<text x="270.5" y="130.9">B</text>
<text x="7.1" y="178.9">A</text>
<text x="270.5" y="178.9">A</text>
<text x="35.2" y="203.2">5</text>
<text x="87.3" y="203.2">4</text>
<text x="139.4" y="203.2">3</text>
<text x="191.5" y="203.2">2</text>
<text x="243.6" y="203.2">1</text>
</g>
</svg>
